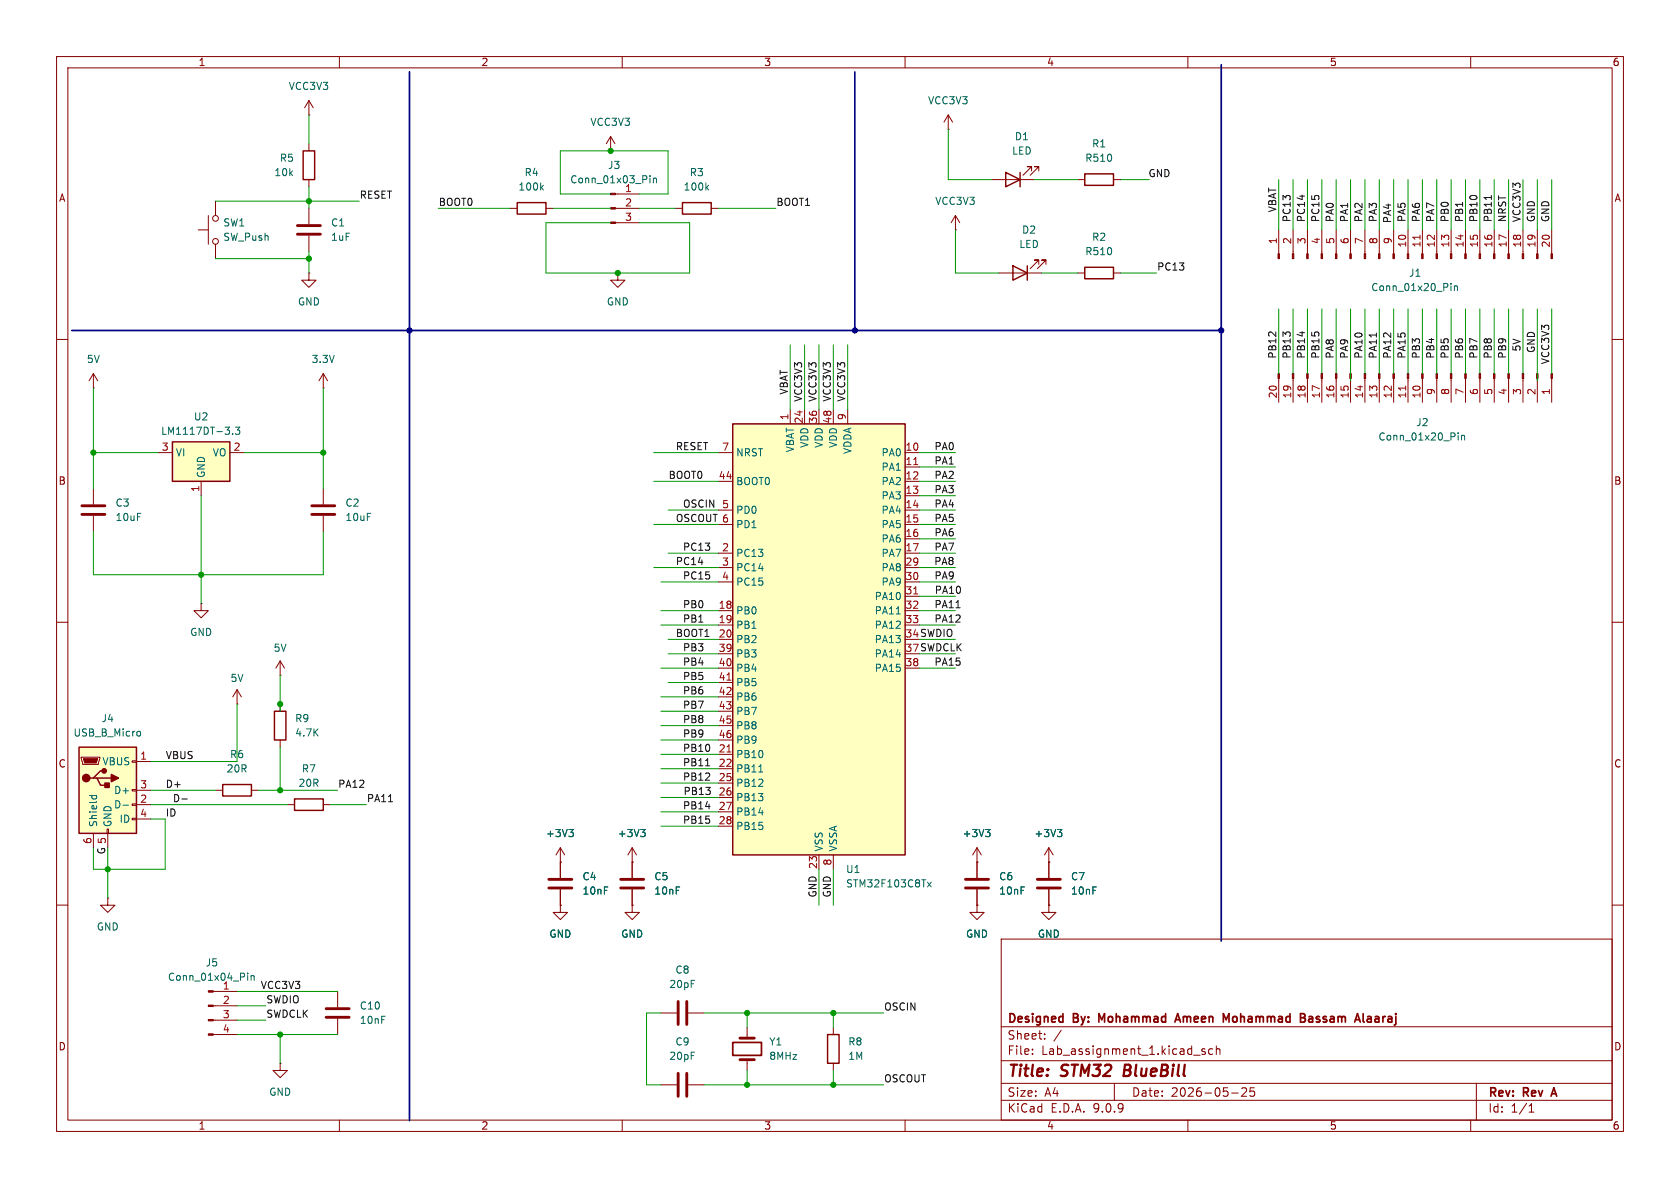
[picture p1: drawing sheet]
<svg xmlns="http://www.w3.org/2000/svg" width="297mm" height="210mm" viewBox="0 0 297 210" stroke-linecap="round" stroke-linejoin="round" font-family="sans-serif">
<g fill="none" stroke="#840000" stroke-width=".18">
<path d="M10 10h277v190h-277zM12 12h273v186h-273zM60 10v2M110 10v2M160 10v2M210 10v2M260 10v2M10 60h2M285 60h2M10 110h2M49.5 119.4h.1M49.5 116.8l-.7 1.3"/>
<path d="M49.5 116.8l.8 1.3M49.5 116.8v2.6M285 110h2M99.1 152.4h.1M99.1 149.9v5.3M99.1 157.2v2.8M99.1 149.9l-.8 1.2M99.1 149.9l.7 1.2M111.8 152.4h.1M111.8 149.9v5.3M111.8 157.2v2.8M111.8 149.9l-.8 1.2"/>
<path d="M111.8 149.9l.7 1.2M172.7 152.4v2.8M172.7 157.2v2.8M10 160h2M59.7 175.3v2.8M99.1 160v1.3h1.2l-1.2 1.3-1.3-1.3h1.3M99.1 160h.1M111.8 160v1.3h1.2l-1.2 1.3-1.3-1.3h1.3M111.8 160h.1M116.8 179.1h2.8M121.7 179.1h2.8M177 166h108v32h-108z"/>
<path d="M285 160h2M59.7 180.1v2.8M60 198v2M110 198v2M160 198v2M177 194.5h108M177 191.5h108M177 187.5h108M177 181.5h108M182.5 186.3v.1M182.5 185.5v.1M184.7 183.6v.1"/>
<path d="M184.7 182.8v.1M187.6 182.1l-1.3 2M197 191.5v3M210 198v2M213 185.5l-.3-.1-.2 .2v.2l.5 .2v.3h-.5M214.4 185.5l-.4-.1-.3 .3v.4l.1 .2h.6M215 185.5l.2-.1 .4 .1 .1 .9M215 184.9v1.5M217.7 193.2h1.2M219.5 192.4l.6-.1 .2 .1 .1 .3-.9 1.1h.9M221.7 192.3h-.7v.7l.2-.1h.5l.1 .3-.1 .5-.2 .1-.5-.1M260 198v2"/>
<path d="M261 191.5v6.5M270.3 196.6h.9M270.3 195.5l.4-.4v1.5"/>
</g>
<g fill="none" stroke="#840000" stroke-width=".3">
<path d="M216.3 179.2l.5 1.1 .5-1.1v1.5M229.9 179.2h.5l.2 .1 .1 .3-.3 .3M229.9 179.9h.5M230.4 179.9a.4 .4 0 0 1 .4 .4 .4 .4 0 0 1-.3 .4h-.6M231.8 179.7l-.4 .1M241 179.2v1.3l.2 .2M242.2 179.7l-.4 .1M194.8 180.3l-.5-1.1v1.5M207.7 180.7l.5-1.5 .5 1.5M207.8 180.3h.8M231.9 180.1h-.3a.29 .29 0 0 0-.3 .3 .29 .29 0 0 0 .3 .3h.3M242.3 180.1h-.4a.29 .29 0 0 0-.2 .3 .29 .29 0 0 0 .2 .3h.4"/>
<path d="M274.3 193.4h.8M274.7 192.3l-.5 1.5"/>
</g>
<path d="M198.9 188.2l-.3 2h.8" fill="none" stroke="#840000" stroke-width=".4"/>
<path d="M97 155.4h4.1M97 157h4.1M109.7 155.4h4.1M109.7 157h4.1M170.7 155.4h4.1M170.7 157h4.1M57.7 178.3h4M57.7 179.8h4M119.9 177v4.1M121.4 177v4.1" fill="none" stroke="#840000" stroke-width=".51"/>
<path d="M100.6 146.6h.8l-.5 .5M101.1 147.1l.3 .3v.3l-.3 .2M113.3 146.6h.8l-.5 .5M113.8 147.1l.3 .3v.3l-.3 .2" fill="none" stroke="#006464" stroke-width=".18"/>
<path d="M14 132.1h10.1v15.2h-10.1z" fill="#ffffc2"/>
<path d="M14 132.1h10.1v15.2h-10.1zM16.5 137.5h.6l.7 1.3h1.2M17.1 137.5h2.6M18.4 136.3h-.6l-1.3 1.2h-.6M52.1 141.2h5v2.1h-5z" fill="none" stroke="#840000" stroke-width=".25"/>
<g fill="none" stroke="#840000" stroke-width=".18">
<path d="M14.4 133.9h3.3v.2l-.3 1h-2.8zM23.4 134.5h.7v.2h-.7zM23.4 139.6h.7v.2h-.7zM24.1 134.6h2.6M24.1 139.7h2.6M41.9 124.5h.1M41.9 121.9l-.8 1.3M41.9 121.9l.8 1.3M41.9 121.9v2.6M16.5 147.3v2.6M18.9 146.6h.3v.7h-.3zM19 158.8v1.2h1.3l-1.3 1.3-1.2-1.3h1.2"/>
<path d="M19 158.8h.1M19 147.3v2.6M23.4 142.1h.7v.3h-.7zM23.4 144.7h.7v.2h-.7zM24.1 142.2h2.6M24.1 144.8h2.6M50.8 142.2h1.3M57.1 142.2h1.3M37.7 175.3h4.2M37.7 177.8h4.2M37.7 180.3h4.2M37.7 182.9h4.2"/>
<path d="M116.8 191.8h2.8M121.7 191.8h2.8"/>
</g>
<g fill="#840000" stroke="#840000" stroke-width=".18">
<path d="M14.7 134.1h2.6l-.3 .8h-2z"/>
<path d="M36.8 175.1h.9v.3h-.9z"/>
<path d="M36.8 177.7h.9v.2h-.9z"/>
<path d="M36.8 180.2h.9v.3h-.9z"/>
<path d="M36.8 182.8h.9v.2h-.9z"/>
</g>
<g fill="#840000" stroke="#840000" stroke-width=".25">
<path d="M18.5 138.4h.8v.8h-.8z"/>
<path d="M19.7 136.9l1.3 .6-1.3 .7z"/>
<circle cx="15.2" cy="137.5" r=".63"/>
<circle cx="18.4" cy="136.3" r=".38"/>
</g>
<path d="M24.4 129.3h.3l.2 .2-.1 .5-.4 .1M15.8 140.6h1.3M16.3 140.6l-.1 .4M17 140.6l.1 .4M21.7 142.3h1M43.8 172v.2M43.8 172.5v.8M44.4 172.5v.8M44.4 172.6l.2-.1h.3v.8" fill="none" stroke="#006464" stroke-width=".18"/>
<path d="M119.9 189.7v4.1M121.4 189.7v4.1" fill="none" stroke="#840000" stroke-width=".51"/>
<path d="M129.5 74.9h30.5v76.2h-30.5z" fill="#ffffc2"/>
<g fill="none" stroke="#840000" stroke-width=".25">
<path d="M53.6 26.7h2v5.1h-2zM91.4 35.8h5.1v2h-5.1zM120.6 35.8h5.1v2h-5.1zM177.8 30.5l2.5 1.3-2.5 1.2zM180.3 30.5v2.5M191.8 30.7h5v2.1h-5zM179.1 47l2.5 1.3-2.5 1.2zM181.6 47v2.5M191.8 47.2h5v2.1h-5zM129.5 74.9h30.5v76.2h-30.5zM39.4 138.7h5v2h-5zM48.5 125.7h2v5.1h-2z"/>
<path d="M146.3 182.9h2v5.1h-2z"/>
</g>
<g fill="none" stroke="#840000" stroke-width=".18">
<path d="M54.6 17.8v2.5M54.6 17.8l-.8 1.3M54.6 17.8l.8 1.3M36.8 38.1v5.1M38.1 35.6v2.5M54.6 20.3h.1M54.6 25.4v1.3M54.6 31.8v1.2M90.2 36.8h1.2M96.5 36.8h1.3M107.9 26.7h.1M107.9 24.1l-.7 1.3"/>
<path d="M107.9 24.1l.8 1.3M107.9 24.1v2.6M108.8 34.3h4.2M108.8 36.8h4.2M108.8 39.4h4.2M119.4 36.8h1.2M125.7 36.8h1.3M167.6 22.9h.1M167.6 20.3l-.7 1.3M167.6 20.3l.8 1.3M167.6 20.3v2.6M168.9 38.1l-.8 1.3"/>
<path d="M168.9 38.1l.8 1.3M168.9 38.1v2.5M175.3 31.8h7.6M182.4 30.2v-.7h-.8h.8l-1.6 1.5M183.6 30.2v-.7h-.7h.7l-1.5 1.5M190.5 31.8h1.3M196.8 31.8h1.3M35.1 40.6h1.7M38.1 43.2v2.5M109.2 48.3v1.2h1.3l-1.3 1.3-1.3-1.3h1.3M109.2 48.3h.1M168.9 40.6h.1"/>
<path d="M176.5 48.3h7.6M183.6 46.7v-.7h-.7h.7l-1.5 1.5M184.9 46.7v-.7h-.8h.8l-1.5 1.5M190.5 48.3h1.3M196.8 48.3h1.3M226.1 40.6v4.3M228.6 40.6v4.3M231.1 40.6v4.3M233.7 40.6v4.3M236.2 40.6v4.3M238.8 40.6v4.3M241.3 40.6v4.3"/>
<path d="M243.8 40.6v4.3M246.4 40.6v4.3M248.9 40.6v4.3M251.5 40.6v4.3M254 40.6v4.3M256.5 40.6v4.3M259.1 40.6v4.3M261.6 40.6v4.3M264.2 40.6v4.3M266.7 40.6v4.3M269.2 40.6v4.3M271.8 40.6v4.3"/>
<path d="M274.3 40.6v4.3M139.7 72.4v2.5M142.2 72.4v2.5M144.8 72.4v2.5M147.3 72.4v2.5M149.9 72.4v2.5M226.1 66.9v4.2M228.6 66.9v4.2M231.1 66.9v4.2M233.7 66.9v4.2M236.2 66.9v4.2M238.8 66.9v4.2"/>
<path d="M241.3 66.9v4.2M243.8 66.9v4.2M246.4 66.9v4.2M248.9 66.9v4.2M251.5 66.9v4.2M254 66.9v4.2M256.5 66.9v4.2M259.1 66.9v4.2M261.6 66.9v4.2M264.2 66.9v4.2M266.7 66.9v4.2M269.2 66.9v4.2"/>
<path d="M271.8 66.9v4.2M274.3 66.9v4.2M127 80h2.5M127 85.1h2.5M127 90.2h2.5M127 92.7h2.5M127 97.8h2.5M160 80h2.6M160 85.1h2.6M160 90.2h2.6M160 92.7h2.6M160 97.8h2.6"/>
<path d="M160 82.6h2.6M160 87.6h2.6M160 95.3h2.6M35.6 106.7v1.3h1.2l-1.2 1.2-1.3-1.2h1.3M35.6 106.7h.1M127 100.3h2.5M127 102.9h2.5M127 108h2.5M127 110.5h2.5M127 113h2.5M127 115.6h2.5M127 118.1h2.5"/>
<path d="M160 100.3h2.6M160 102.9h2.6M160 108h2.6M160 110.5h2.6M160 118.1h2.6M160 105.4h2.6M38.1 139.7h1.3M44.4 139.7h1.3M49.5 124.5v1.2M49.5 130.8v1.3M127 120.7h2.5M127 123.2h2.5"/>
<path d="M127 125.7h2.5M127 128.3h2.5M127 130.8h2.5M127 133.4h2.5M127 135.9h2.5M127 138.4h2.5M127 141h2.5M127 143.5h2.5M127 146.1h2.5M144.8 151.1v2.6M147.3 151.1v2.6M172.7 152.4h.1"/>
<path d="M172.7 149.9l-.7 1.2M172.7 149.9l.8 1.2M172.7 149.9v2.5M185.4 152.4h.1M185.4 149.9l-.7 1.2M185.4 149.9l.8 1.2M185.4 149.9v5.3M185.4 157.2v2.8M172.7 160v1.3h1.3l-1.3 1.3-1.3-1.3h1.3M172.7 160h.1M185.4 160v1.3h1.3l-1.3 1.3-1.3-1.3h1.3M185.4 160h.1"/>
<path d="M49.5 188v1.2h1.3l-1.3 1.3-1.2-1.3h1.2M49.5 188h.1M132.1 181.6v1.9M132.1 187.3v1.9M147.3 181.6v1.3M147.3 188v1.2"/>
<circle cx="38.1" cy="38.6" r=".51"/>
<circle cx="38.1" cy="42.7" r=".51"/>
</g>
<path d="M251 41.6v.7M248.5 68.2v.8M161.5 82.1h.8M161.5 105h.8M128.5 120.2h.7M128.5 132.9h.7" fill="none" stroke="#a90000" stroke-width=".18"/>
<g fill="none" stroke="#006464" stroke-width=".18">
<path d="M95.7 33.1l.4 .5M96.1 32.8l-.5 .4M114.9 31.1v.1M114.9 31.5v.8M115.5 31.5v.8M115.5 31.6l.2-.1h.3l.1 .8M124.9 33.1l.4 .5M125.3 32.8l-.5 .4M256.5 50.1v.1M256.5 50.5v.9M257.1 50.5v.9M257.1 50.7l.2-.2 .3 .1 .1 .8"/>
<path d="M257.8 76.5v.1M257.8 76.9v.9M258.4 76.9v.9M258.4 77.1l.2-.2 .3 .1v.8M158.4 108.5h.8M134.1 136.5h.8M164 155.9l.6 .9M164.6 155.9l-.6 .9M174.2 146.6h.8l-.4 .5M174.8 147.1l.2 .3v.3l-.2 .2M186.9 146.6h.8l-.4 .5M187.5 147.1l.2 .3v.3l-.2 .2"/>
</g>
<path d="M183.4 155.4h4.1M183.4 157h4.1M130.8 183.5h2.5M130.8 187.3h2.5" fill="none" stroke="#840000" stroke-width=".51"/>
<path d="M129.5 184.3h5.1v2.3h-5.1z" fill="none" stroke="#840000" stroke-width=".3"/>
<g fill="#840000" stroke="#840000" stroke-width=".18">
<path d="M274.2 66h.2v.9h-.2z"/>
<path d="M271.7 66h.2v.9h-.2z"/>
<path d="M269.1 66h.3v.9h-.3z"/>
<path d="M266.6 66h.2v.9h-.2z"/>
<path d="M264 66h.3v.9h-.3z"/>
<path d="M261.5 66h.2v.9h-.2z"/>
<path d="M259 66h.2v.9h-.2z"/>
<path d="M256.4 66h.3v.9h-.3z"/>
<path d="M253.9 66h.2v.9h-.2z"/>
<path d="M251.3 66h.3v.9h-.3z"/>
<path d="M248.8 66h.2v.9h-.2z"/>
<path d="M246.3 66h.2v.9h-.2z"/>
<path d="M243.7 66h.3v.9h-.3z"/>
<path d="M241.2 66h.2v.9h-.2z"/>
<path d="M238.6 66h.3v.9h-.3z"/>
<path d="M236.1 66h.2v.9h-.2z"/>
<path d="M233.6 66h.2v.9h-.2z"/>
<path d="M231 66h.3v.9h-.3z"/>
<path d="M228.5 66h.2v.9h-.2z"/>
<path d="M225.9 66h.3v.9h-.3z"/>
<path d="M225.9 44.9h.3v.8h-.3z"/>
<path d="M228.5 44.9h.2v.8h-.2z"/>
<path d="M231 44.9h.3v.8h-.3z"/>
<path d="M233.6 44.9h.2v.8h-.2z"/>
<path d="M236.1 44.9h.2v.8h-.2z"/>
<path d="M238.6 44.9h.3v.8h-.3z"/>
<path d="M241.2 44.9h.2v.8h-.2z"/>
<path d="M243.7 44.9h.3v.8h-.3z"/>
<path d="M246.3 44.9h.2v.8h-.2z"/>
<path d="M248.8 44.9h.2v.8h-.2z"/>
<path d="M251.3 44.9h.3v.8h-.3z"/>
<path d="M253.9 44.9h.2v.8h-.2z"/>
<path d="M256.4 44.9h.3v.8h-.3z"/>
<path d="M259 44.9h.2v.8h-.2z"/>
<path d="M261.5 44.9h.2v.8h-.2z"/>
<path d="M264 44.9h.3v.8h-.3z"/>
<path d="M266.6 44.9h.2v.8h-.2z"/>
<path d="M269.1 44.9h.3v.8h-.3z"/>
<path d="M271.7 44.9h.2v.8h-.2z"/>
<path d="M274.2 44.9h.2v.8h-.2z"/>
<path d="M107.9 34.2h.9v.2h-.9z"/>
<path d="M107.9 36.7h.9v.3h-.9z"/>
<path d="M107.9 39.2h.9v.3h-.9z"/>
</g>
<path d="M30.5 78.1h10.1v7h-10.1z" fill="#ffffc2"/>
<path d="M30.5 78.1h10.1v7h-10.1z" fill="none" stroke="#840000" stroke-width=".25"/>
<g fill="none" stroke="#840000" stroke-width=".18">
<path d="M54.6 36.8v2.8M54.6 48.3v1.2h1.3l-1.3 1.3-1.3-1.3h1.3M54.6 48.3h.1M54.6 41.7v2.8M16.5 68.6h.1M16.5 66l-.8 1.3M16.5 66l.8 1.3M16.5 66v2.6M57.1 68.6h.1M57.1 66l-.7 1.3M57.1 66l.8 1.3M57.1 66v2.6"/>
<path d="M16.5 86.4v2.8M16.5 91.2v2.8M27.9 80h2.6M35.6 85.1v2.5M40.6 80h2.6M57.1 86.4v2.8M57.1 91.2v2.8M99.1 152.4h.1M99.1 152.4v2.8M99.1 157.2v2.8M111.8 152.4h.1M111.8 152.4v2.8"/>
<path d="M111.8 157.2v2.8M172.7 152.4h.1M172.7 152.4v2.8M172.7 157.2v2.8M185.4 152.4h.1M185.4 152.4v2.8M185.4 157.2v2.8M99.1 160h.1M111.8 160h.1M172.7 160h.1M185.4 160h.1"/>
</g>
<path d="M41.1 76.7v.1M41.6 75.5h.8l-.4 .5 .3 .1v.6l-.1 .1-.6-.1M100.6 146.6h.8l-.5 .5M101.1 147.1l.3 .3v.3l-.3 .2M113.3 146.6h.8l-.5 .5M113.8 147.1l.3 .3v.3l-.3 .2M174.2 146.6h.8l-.4 .5M174.8 147.1l.2 .3v.3l-.2 .2M186.9 146.6h.8l-.4 .5M187.5 147.1l.2 .3v.3l-.2 .2" fill="none" stroke="#006464" stroke-width=".18"/>
<path d="M52.6 39.9h4M52.6 41.4h4M14.5 89.4h4M14.5 90.9h4M55.1 89.4h4.1M55.1 90.9h4.1" fill="none" stroke="#840000" stroke-width=".51"/>
<path d="M263.6 34.6v.7M243.3 58.9v.7M169 107.4h.7M124.7 135.4h.8M32.2 141.2h.9M68.7 141.7h.7" fill="none" stroke="#0f0f0f" stroke-width=".18"/>
<path d="M72.4 12.7v185.4M151.1 12.7v45.7M215.9 11.4v155M12.7 58.4h203.2" fill="none" stroke="#000084" stroke-width=".3"/>
<g fill="none" stroke="#009600" stroke-width=".18">
<path d="M38.1 35.6h25.4M54.6 20.3v5.1M54.6 33v3.8M77.5 36.8h12.7M97.8 36.8h10.1M107.9 39.4h-11.4v8.9h25.4v-8.9h-8.9M107.9 34.3h-8.8v-7.6h19v7.6h-5.1M113 36.8h6.4M127 36.8h10.2M167.6 22.9v8.9h7.7M182.9 31.8h7.6M198.1 31.8h5.1"/>
<path d="M226.1 31.8v8.8M228.6 31.8v8.8M231.1 31.8v8.8M233.7 31.8v8.8M236.2 31.8v8.8M238.8 31.8v8.8M241.3 31.8v8.8M243.8 31.8v8.8M246.4 31.8v8.8M248.9 31.8v8.8M251.5 31.8v8.8M254 31.8v8.8"/>
<path d="M256.5 31.8v8.8M259.1 31.8v8.8M261.6 31.8v8.8M264.2 31.8v8.8M266.7 31.8v8.8M269.2 31.8v8.8M271.8 31.8v8.8M274.3 31.8v8.8M38.1 45.7h16.5M54.6 44.5v3.8M168.9 40.6v7.7h7.6M184.1 48.3h6.4"/>
<path d="M198.1 48.3h6.4M226.1 54.6v11.4M228.6 54.6v11.4M231.1 54.6v11.4M233.7 54.6v11.4M236.2 54.6v11.4M238.8 54.6v12.7M241.3 54.6v11.4M243.8 54.6v11.4M246.4 54.6v11.4M248.9 54.6v11.4M251.5 54.6v11.4"/>
<path d="M254 54.6v11.4M256.5 54.6v11.4M259.1 54.6v11.4M261.6 54.6v11.4M264.2 54.6v11.4M266.7 54.6v11.4M269.2 54.6v11.4M271.8 54.6v12.7M274.3 54.6v11.4M16.5 68.6v17.8M57.1 68.6v17.8M139.7 61v11.4"/>
<path d="M142.2 61v11.4M144.8 61v11.4M147.3 61v11.4M149.9 61v11.4M16.5 80h11.4M16.5 94v7.6h40.6v-7.6M35.6 87.6v19.1M43.2 80h13.9M115.6 80h11.4M115.6 85.1h11.4M115.6 92.7h11.4M118.1 90.2h8.9"/>
<path d="M118.1 97.8h8.9M162.6 82.6h6.3M162.6 80h6.3M162.6 87.6h6.3M162.6 85.1h6.3M162.6 90.2h6.3M162.6 92.7h6.3M162.6 97.8h6.3M162.6 95.3h6.3M49.5 119.4v6.3M115.6 100.3h11.4M116.8 108h10.2"/>
<path d="M116.8 102.9h10.2M116.8 110.5h10.2M116.8 118.1h10.2M118.1 113h8.9M118.1 115.6h8.9M162.6 108h6.3M162.6 102.9h6.3M162.6 100.3h6.3M162.6 105.4h6.3M162.6 110.5h6.3M162.6 113h6.3M162.6 115.6h6.3"/>
<path d="M162.6 118.1h6.3M26.7 139.7h11.4M41.9 124.5v10.1h-15.2M45.7 139.7h14M49.5 132.1v7.6M116.8 138.4h10.2M116.8 133.4h10.2M116.8 135.9h10.2M116.8 130.8h10.2M116.8 125.7h10.2M116.8 128.3h10.2M116.8 123.2h10.2"/>
<path d="M118.1 120.7h8.9M19 149.9v8.9M26.7 142.2h24.1M26.7 144.8h2.5v8.9h-12.7v-3.8M58.4 142.2h6.4M116.8 143.5h10.2M116.8 146.1h10.2M116.8 141h10.2M144.8 153.7v6.3M147.3 153.7v6.3M41.9 177.8h5.1M41.9 175.3h17.8"/>
<path d="M116.8 179.1h-2.5v12.7h2.5M124.5 179.1h31.7M132.1 179.1v2.5M147.3 179.1v2.5M41.9 182.9h17.8M41.9 180.3h5.1M49.5 182.9v5.1M124.5 191.8h31.7M132.1 189.2v2.6M147.3 189.2v2.6"/>
</g>
<g fill="#009600" stroke="#009600" stroke-width=".18">
<circle cx="147.3" cy="191.8" r=".46"/>
<circle cx="132.1" cy="179.1" r=".46"/>
<circle cx="132.1" cy="191.8" r=".46"/>
<circle cx="147.3" cy="179.1" r=".46"/>
<circle cx="49.5" cy="182.9" r=".46"/>
<circle cx="19" cy="153.7" r=".46"/>
<circle cx="49.5" cy="124.5" r=".46"/>
<circle cx="49.5" cy="139.7" r=".46"/>
<circle cx="54.6" cy="35.6" r=".46"/>
<circle cx="107.9" cy="26.7" r=".46"/>
<circle cx="109.2" cy="48.3" r=".46"/>
<circle cx="16.5" cy="80" r=".46"/>
<circle cx="57.1" cy="80" r=".46"/>
<circle cx="35.6" cy="101.6" r=".46"/>
<circle cx="54.6" cy="45.7" r=".46"/>
</g>
<g fill="#000084" stroke="#000084" stroke-width=".18">
<circle cx="215.9" cy="58.4" r=".46"/>
<circle cx="151.1" cy="58.4" r=".46"/>
<circle cx="72.4" cy="58.4" r=".46"/>
</g>
<g font-size="2.8" fill="#840000">
<text x="178" y="190.9">Title:</text>
<text x="187.7" y="190.9">STM32</text>
<text x="199.5" y="190.9">BlueBill</text>
</g>
<g font-size="2.1" fill="#840000">
<text x="178" y="184">Sheet:</text>
<text x="178" y="181.2">Designed</text>
<text x="189.8" y="181.2">By:</text>
<text x="194.9" y="181.2">Mohammad</text>
<text x="209.2" y="181.2">Ameen</text>
<text x="218.1" y="181.2">Mohammad</text>
<text x="232.4" y="181.2">Bassam</text>
<text x="242.7" y="181.2">Alaaraj</text>
<text x="178" y="186.7">File:</text>
<text x="184.1" y="186.7">Lab_assignment_1.kicad_sch</text>
<text x="178" y="196.9">KiCad</text>
<text x="178" y="194.1">Size:</text>
<text x="184.7" y="194.1">A4</text>
<text x="185.7" y="196.9">E.D.A.</text>
<text x="193.3" y="196.9">9.0.9</text>
<text x="200" y="194.1">Date:</text>
<text x="207" y="194.1">2026-05-25</text>
<text x="263" y="194.3">Rev:</text>
<text x="263" y="196.9">Id:</text>
<text x="267.1" y="196.9">1/1</text>
<text x="269.4" y="194.3">Rev</text>
<text x="275.1" y="194.3">A</text>
</g>
<g font-size="1.8" fill="#840000">
<text x="35" y="11.9">1</text>
<text x="85" y="11.9">2</text>
<text x="135" y="11.9">3</text>
<text x="185" y="11.9">4</text>
<text x="235" y="11.9">5</text>
<text x="285" y="11.9">6</text>
<text x="10.3" y="35.9">A</text>
<text x="285.3" y="35.9">A</text>
<text x="10.3" y="85.9">B</text>
<text x="285.3" y="85.9">B</text>
<text x="10.3" y="135.9">C</text>
<text x="285.3" y="135.9">C</text>
<text x="10.3" y="185.9">D</text>
<text x="285.3" y="185.9">D</text>
<text x="35" y="199.9">1</text>
<text x="85" y="199.9">2</text>
<text x="135" y="199.9">3</text>
<text x="185" y="199.9">4</text>
<text x="235" y="199.9">5</text>
<text x="285" y="199.9">6</text>
</g>
<g font-size="1.8" fill="#006464">
<text x="50.9" y="16.1">VCC3V3</text>
<text x="104.3" y="22.5">VCC3V3</text>
<text x="164" y="18.6">VCC3V3</text>
<text x="49.4" y="28.8">R5</text>
<text x="178.8" y="27.5">LED</text>
<text x="179.3" y="25">D1</text>
<text x="191.8" y="28.8">R510</text>
<text x="193" y="26.3">R1</text>
<text x="48.4" y="31.3">10k</text>
<text x="91.6" y="33.9">100k</text>
<text x="92.6" y="31.3">R4</text>
<text x="100.7" y="32.6">Conn_01x03_Pin</text>
<text x="107.4" y="30.1">J3</text>
<text x="110.4" y="34">1</text>
<text x="120.8" y="33.9">100k</text>
<text x="121.8" y="31.3">R3</text>
<text x="39.4" y="40.2">SW1</text>
<text x="58.4" y="40.2">C1</text>
<text x="165.2" y="36.4">VCC3V3</text>
<text x="180.6" y="41.5">D2</text>
<text x="39.4" y="42.8">SW_Push</text>
<text x="58.4" y="42.8">1uF</text>
<text x="180.1" y="44">LED</text>
<text x="191.8" y="45.3">R510</text>
<text x="193" y="42.8">R2</text>
<text x="242.3" y="51.7">Conn_01x20_Pin</text>
<text x="249" y="49.1">J1</text>
<text x="52.6" y="54.2">GND</text>
<text x="107.2" y="54.2">GND</text>
<text x="15.3" y="64.4">5V</text>
<text x="55" y="64.4">3.3V</text>
<text x="28.4" y="77.1">LM1117DT-3.3</text>
<text x="34.2" y="74.5">U2</text>
<text x="250.3" y="75.5">J2</text>
<text x="31" y="80.9">VI</text>
<text x="37.5" y="80.9">VO</text>
<text x="130" y="80.9">NRST</text>
<text x="140.6" y="80.1" transform="rotate(-90 140.6 80.1)">VBAT</text>
<text x="143.1" y="79.3" transform="rotate(-90 143.1 79.3)">VDD</text>
<text x="145.6" y="79.3" transform="rotate(-90 145.6 79.3)">VDD</text>
<text x="148.2" y="79.3" transform="rotate(-90 148.2 79.3)">VDD</text>
<text x="150.7" y="80.4" transform="rotate(-90 150.7 80.4)">VDDA</text>
<text x="155.7" y="80.9">PA0</text>
<text x="155.7" y="83.4">PA1</text>
<text x="243.6" y="78.1">Conn_01x20_Pin</text>
<text x="20.3" y="89.8">C3</text>
<text x="36.4" y="84.6" transform="rotate(-90 36.4 84.6)">GND</text>
<text x="61" y="89.8">C2</text>
<text x="130" y="86">BOOT0</text>
<text x="155.7" y="86">PA2</text>
<text x="155.7" y="88.5">PA3</text>
<text x="20.3" y="92.3">10uF</text>
<text x="61" y="92.3">10uF</text>
<text x="130" y="91">PD0</text>
<text x="130" y="93.6">PD1</text>
<text x="155.7" y="91">PA4</text>
<text x="155.7" y="93.6">PA5</text>
<text x="130" y="98.7">PC13</text>
<text x="130" y="101.2">PC14</text>
<text x="155.7" y="96.1">PA6</text>
<text x="155.7" y="98.7">PA7</text>
<text x="155.7" y="101.2">PA8</text>
<text x="130" y="103.7">PC15</text>
<text x="154.5" y="106.3">PA10</text>
<text x="155.7" y="103.7">PA9</text>
<text x="33.5" y="112.6">GND</text>
<text x="130" y="108.8">PB0</text>
<text x="130" y="111.4">PB1</text>
<text x="130" y="113.9">PB2</text>
<text x="154.5" y="108.8">PA11</text>
<text x="154.5" y="111.4">PA12</text>
<text x="154.5" y="113.9">PA13</text>
<text x="48.3" y="115.4">5V</text>
<text x="130" y="116.4">PB3</text>
<text x="130" y="119">PB4</text>
<text x="154.5" y="116.4">PA14</text>
<text x="154.5" y="119">PA15</text>
<text x="40.7" y="120.8">5V</text>
<text x="130" y="121.5">PB5</text>
<text x="130" y="124.1">PB6</text>
<text x="12.9" y="130.4">USB_B_Micro</text>
<text x="17.9" y="127.9">J4</text>
<text x="52.1" y="127.9">R9</text>
<text x="52.1" y="130.4">4.7K</text>
<text x="130" y="126.6">PB7</text>
<text x="130" y="129.1">PB8</text>
<text x="130" y="131.7">PB9</text>
<text x="18" y="135.5">VBUS</text>
<text x="40" y="136.8">20R</text>
<text x="40.6" y="134.2">R6</text>
<text x="53.3" y="136.8">R7</text>
<text x="130" y="134.2">PB10</text>
<text x="130" y="136.8">PB11</text>
<text x="20.1" y="140.6">D+</text>
<text x="20.1" y="143.1">D-</text>
<text x="52.7" y="139.3">20R</text>
<text x="130" y="139.3">PB12</text>
<text x="130" y="141.8">PB13</text>
<text x="17.4" y="146.3" transform="rotate(-90 17.4 146.3)">Shield</text>
<text x="19.9" y="146.3" transform="rotate(-90 19.9 146.3)">GND</text>
<text x="21" y="145.6">ID</text>
<text x="96.4" y="148.2">+3V3</text>
<text x="109.1" y="148.2">+3V3</text>
<text x="130" y="144.4">PB14</text>
<text x="130" y="146.9">PB15</text>
<text x="170.1" y="148.2">+3V3</text>
<text x="182.8" y="148.2">+3V3</text>
<text x="102.9" y="155.8">C4</text>
<text x="115.6" y="155.8">C5</text>
<text x="145.6" y="150.6" transform="rotate(-90 145.6 150.6)">VSS</text>
<text x="148.2" y="150.6" transform="rotate(-90 148.2 150.6)">VSSA</text>
<text x="149.5" y="154.5">U1</text>
<text x="176.5" y="155.8">C6</text>
<text x="189.2" y="155.8">C7</text>
<text x="102.9" y="158.3">10nF</text>
<text x="115.6" y="158.3">10nF</text>
<text x="149.5" y="157.1">STM32F103C8Tx</text>
<text x="176.5" y="158.3">10nF</text>
<text x="189.2" y="158.3">10nF</text>
<text x="17" y="164.7">GND</text>
<text x="97" y="166">GND</text>
<text x="109.7" y="166">GND</text>
<text x="170.7" y="166">GND</text>
<text x="183.4" y="166">GND</text>
<text x="29.6" y="173.6">Conn_01x04_Pin</text>
<text x="36.3" y="171">J5</text>
<text x="119.3" y="172.3">C8</text>
<text x="39.3" y="175">1</text>
<text x="63.5" y="178.7">C10</text>
<text x="118.2" y="174.9">20pF</text>
<text x="63.5" y="181.2">10nF</text>
<text x="119.3" y="185">C9</text>
<text x="135.9" y="185">Y1</text>
<text x="149.9" y="185">R8</text>
<text x="118.2" y="187.6">20pF</text>
<text x="135.9" y="187.6">8MHz</text>
<text x="149.9" y="187.6">1M</text>
<text x="47.5" y="193.9">GND</text>
</g>
<g font-size="1.8" fill="#0f0f0f">
<text x="63.5" y="35.2">RESET</text>
<text x="202.9" y="31.4">GND</text>
<text x="77.5" y="36.5">BOOT0</text>
<text x="137.2" y="36.5">BOOT1</text>
<text x="225.7" y="37.6" transform="rotate(-90 225.7 37.6)">VBAT</text>
<text x="228.3" y="39.4" transform="rotate(-90 228.3 39.4)">PC13</text>
<text x="230.8" y="39.4" transform="rotate(-90 230.8 39.4)">PC14</text>
<text x="233.3" y="39.4" transform="rotate(-90 233.3 39.4)">PC15</text>
<text x="235.9" y="39.4" transform="rotate(-90 235.9 39.4)">PA0</text>
<text x="238.4" y="39.4" transform="rotate(-90 238.4 39.4)">PA1</text>
<text x="241" y="39.4" transform="rotate(-90 241 39.4)">PA2</text>
<text x="243.5" y="39.4" transform="rotate(-90 243.5 39.4)">PA3</text>
<text x="246" y="39.5" transform="rotate(-90 246 39.5)">PA4</text>
<text x="248.6" y="39.4" transform="rotate(-90 248.6 39.4)">PA5</text>
<text x="251.1" y="39.4" transform="rotate(-90 251.1 39.4)">PA6</text>
<text x="253.7" y="39.4" transform="rotate(-90 253.7 39.4)">PA7</text>
<text x="256.2" y="39.4" transform="rotate(-90 256.2 39.4)">PB0</text>
<text x="258.7" y="39.4" transform="rotate(-90 258.7 39.4)">PB1</text>
<text x="261.3" y="39.4" transform="rotate(-90 261.3 39.4)">PB10</text>
<text x="263.8" y="39.4" transform="rotate(-90 263.8 39.4)">PB11</text>
<text x="266.4" y="39.4" transform="rotate(-90 266.4 39.4)">NRST</text>
<text x="268.9" y="39.4" transform="rotate(-90 268.9 39.4)">VCC3V3</text>
<text x="271.4" y="39.4" transform="rotate(-90 271.4 39.4)">GND</text>
<text x="274" y="39.4" transform="rotate(-90 274 39.4)">GND</text>
<text x="204.5" y="47.9">PC13</text>
<text x="225.7" y="63.5" transform="rotate(-90 225.7 63.5)">PB12</text>
<text x="228.3" y="63.5" transform="rotate(-90 228.3 63.5)">PB13</text>
<text x="230.8" y="63.5" transform="rotate(-90 230.8 63.5)">PB14</text>
<text x="233.3" y="63.5" transform="rotate(-90 233.3 63.5)">PB15</text>
<text x="235.9" y="63.5" transform="rotate(-90 235.9 63.5)">PA8</text>
<text x="238.4" y="63.5" transform="rotate(-90 238.4 63.5)">PA9</text>
<text x="241" y="63.5" transform="rotate(-90 241 63.5)">PA10</text>
<text x="243.5" y="63.5" transform="rotate(-90 243.5 63.5)">PA11</text>
<text x="246" y="63.5" transform="rotate(-90 246 63.5)">PA12</text>
<text x="248.6" y="63.5" transform="rotate(-90 248.6 63.5)">PA15</text>
<text x="251.1" y="63.5" transform="rotate(-90 251.1 63.5)">PB3</text>
<text x="253.7" y="63.5" transform="rotate(-90 253.7 63.5)">PB4</text>
<text x="256.2" y="63.5" transform="rotate(-90 256.2 63.5)">PB5</text>
<text x="258.7" y="63.5" transform="rotate(-90 258.7 63.5)">PB6</text>
<text x="261.3" y="63.5" transform="rotate(-90 261.3 63.5)">PB7</text>
<text x="263.8" y="63.5" transform="rotate(-90 263.8 63.5)">PB8</text>
<text x="266.4" y="63.5" transform="rotate(-90 266.4 63.5)">PB9</text>
<text x="268.9" y="62.2" transform="rotate(-90 268.9 62.2)">5V</text>
<text x="271.4" y="62.5" transform="rotate(-90 271.4 62.5)">GND</text>
<text x="274" y="64.5" transform="rotate(-90 274 64.5)">VCC3V3</text>
<text x="139.4" y="69.9" transform="rotate(-90 139.4 69.9)">VBAT</text>
<text x="141.9" y="71.1" transform="rotate(-90 141.9 71.1)">VCC3V3</text>
<text x="144.4" y="71.1" transform="rotate(-90 144.4 71.1)">VCC3V3</text>
<text x="147" y="71.1" transform="rotate(-90 147 71.1)">VCC3V3</text>
<text x="149.5" y="71.1" transform="rotate(-90 149.5 71.1)">VCC3V3</text>
<text x="119.4" y="79.7">RESET</text>
<text x="165.1" y="82.2">PA1</text>
<text x="165.1" y="79.7">PA0</text>
<text x="118.1" y="84.7">BOOT0</text>
<text x="120.6" y="89.8">OSCIN</text>
<text x="165.1" y="84.7">PA2</text>
<text x="165.1" y="87.3">PA3</text>
<text x="165.1" y="89.8">PA4</text>
<text x="119.4" y="92.4">OSCOUT 6</text>
<text x="165.1" y="92.4">PA5</text>
<text x="165.1" y="94.9">PA6</text>
<text x="119.4" y="100">PC14</text>
<text x="120.6" y="97.4">PC13</text>
<text x="165.1" y="100">PA8</text>
<text x="165.1" y="97.4">PA7</text>
<text x="120.6" y="107.6">PB0</text>
<text x="120.6" y="102.5">PC15</text>
<text x="165.1" y="107.6">PA11</text>
<text x="165.1" y="102.5">PA9</text>
<text x="165.2" y="105.1">PA10</text>
<text x="119.4" y="112.7">BOOT1</text>
<text x="120.6" y="110.1">PB1</text>
<text x="160" y="112.8">34 SWDIO</text>
<text x="165.1" y="110.1">PA12</text>
<text x="120.6" y="115.2">PB3</text>
<text x="120.6" y="117.8">PB4</text>
<text x="160" y="115.3">37 SWDCLK</text>
<text x="165.1" y="117.8">PA15</text>
<text x="120.6" y="122.8">PB6</text>
<text x="120.6" y="125.4">PB7</text>
<text x="120.6" y="120.3">PB5</text>
<text x="120.6" y="130.5">PB9</text>
<text x="120.6" y="127.9">PB8</text>
<text x="29.2" y="134.3">VBUS</text>
<text x="120.6" y="133">PB10</text>
<text x="120.6" y="135.5">PB11</text>
<text x="29.2" y="139.4">D+</text>
<text x="30.5" y="141.9">D-</text>
<text x="59.7" y="139.4">PA12</text>
<text x="64.8" y="141.9">PA11</text>
<text x="120.6" y="138.1">PB12</text>
<text x="120.6" y="143.2">PB14</text>
<text x="120.7" y="140.6">PB13</text>
<text x="29.2" y="144.4">ID</text>
<text x="120.6" y="145.7">PB15</text>
<text x="18.7" y="151.1" transform="rotate(-90 18.7 151.1)">G 5</text>
<text x="144.4" y="158.8" transform="rotate(-90 144.4 158.8)">GND 23</text>
<text x="147" y="158.8" transform="rotate(-90 147 158.8)">GND</text>
<text x="46" y="174.9">VCC3V3</text>
<text x="47" y="177.5">SWDIO</text>
<text x="47" y="180">SWDCLK</text>
<text x="156.2" y="178.7">OSCIN</text>
<text x="156.2" y="191.4">OSCOUT</text>
</g>
<g font-size="1.8" fill="#a90000">
<text x="110.4" y="36.6">2</text>
<text x="110.4" y="39.1">3</text>
<text x="225.8" y="43.3" transform="rotate(-90 225.8 43.3)">1</text>
<text x="228.3" y="43.3" transform="rotate(-90 228.3 43.3)">2</text>
<text x="230.9" y="43.3" transform="rotate(-90 230.9 43.3)">3</text>
<text x="233.4" y="43.3" transform="rotate(-90 233.4 43.3)">4</text>
<text x="236" y="43.3" transform="rotate(-90 236 43.3)">5</text>
<text x="238.5" y="43.3" transform="rotate(-90 238.5 43.3)">6</text>
<text x="241" y="43.3" transform="rotate(-90 241 43.3)">7</text>
<text x="243.6" y="43.3" transform="rotate(-90 243.6 43.3)">8</text>
<text x="246.1" y="43.3" transform="rotate(-90 246.1 43.3)">9</text>
<text x="248.7" y="43.9" transform="rotate(-90 248.7 43.9)">10</text>
<text x="251.2" y="43.9" transform="rotate(-90 251.2 43.9)">11</text>
<text x="253.7" y="43.9" transform="rotate(-90 253.7 43.9)">12</text>
<text x="256.3" y="43.9" transform="rotate(-90 256.3 43.9)">13</text>
<text x="258.8" y="43.9" transform="rotate(-90 258.8 43.9)">14</text>
<text x="261.4" y="43.9" transform="rotate(-90 261.4 43.9)">15</text>
<text x="263.9" y="43.9" transform="rotate(-90 263.9 43.9)">16</text>
<text x="266.4" y="43.9" transform="rotate(-90 266.4 43.9)">17</text>
<text x="269" y="43.9" transform="rotate(-90 269 43.9)">18</text>
<text x="271.5" y="43.9" transform="rotate(-90 271.5 43.9)">19</text>
<text x="274.1" y="43.9" transform="rotate(-90 274.1 43.9)">20</text>
<text x="225.8" y="70.5" transform="rotate(-90 225.8 70.5)">20</text>
<text x="228.3" y="70.5" transform="rotate(-90 228.3 70.5)">19</text>
<text x="230.9" y="70.5" transform="rotate(-90 230.9 70.5)">18</text>
<text x="233.4" y="70.5" transform="rotate(-90 233.4 70.5)">17</text>
<text x="236" y="70.5" transform="rotate(-90 236 70.5)">16</text>
<text x="238.5" y="70.5" transform="rotate(-90 238.5 70.5)">15</text>
<text x="241" y="70.5" transform="rotate(-90 241 70.5)">14</text>
<text x="243.6" y="70.5" transform="rotate(-90 243.6 70.5)">13</text>
<text x="246.1" y="70.5" transform="rotate(-90 246.1 70.5)">12</text>
<text x="248.7" y="70.5" transform="rotate(-90 248.7 70.5)">11</text>
<text x="251.2" y="70.5" transform="rotate(-90 251.2 70.5)">10</text>
<text x="253.7" y="69.9" transform="rotate(-90 253.7 69.9)">9</text>
<text x="256.3" y="69.9" transform="rotate(-90 256.3 69.9)">8</text>
<text x="258.8" y="69.9" transform="rotate(-90 258.8 69.9)">7</text>
<text x="261.4" y="69.9" transform="rotate(-90 261.4 69.9)">6</text>
<text x="263.9" y="69.9" transform="rotate(-90 263.9 69.9)">5</text>
<text x="266.4" y="69.9" transform="rotate(-90 266.4 69.9)">4</text>
<text x="269" y="69.9" transform="rotate(-90 269 69.9)">3</text>
<text x="271.5" y="69.9" transform="rotate(-90 271.5 69.9)">2</text>
<text x="274.1" y="69.9" transform="rotate(-90 274.1 69.9)">1</text>
<text x="139.4" y="74.4" transform="rotate(-90 139.4 74.4)">1</text>
<text x="142" y="75" transform="rotate(-90 142 75)">24</text>
<text x="144.5" y="75" transform="rotate(-90 144.5 75)">36</text>
<text x="147.1" y="75" transform="rotate(-90 147.1 75)">48</text>
<text x="149.6" y="74.4" transform="rotate(-90 149.6 74.4)">9</text>
<text x="28.5" y="79.8">3</text>
<text x="41.2" y="79.8">2</text>
<text x="127.6" y="79.8">7</text>
<text x="160" y="79.8">10</text>
<text x="160" y="82.3">11</text>
<text x="35.3" y="87.1" transform="rotate(-90 35.3 87.1)">1</text>
<text x="127" y="84.8">44</text>
<text x="127.6" y="89.9">5</text>
<text x="160" y="84.8">12</text>
<text x="160" y="87.4">13</text>
<text x="160" y="89.9">14</text>
<text x="160" y="92.5">15</text>
<text x="160" y="95">16</text>
<text x="127.6" y="97.5">2</text>
<text x="127.6" y="100.1">3</text>
<text x="160" y="97.5">17</text>
<text x="160" y="100.1">29</text>
<text x="127" y="107.7">18</text>
<text x="127.6" y="102.6">4</text>
<text x="160" y="102.6">30</text>
<text x="160" y="105.2">31</text>
<text x="160" y="107.7">32</text>
<text x="127" y="110.2">19</text>
<text x="127" y="112.8">20</text>
<text x="160" y="110.2">33</text>
<text x="127" y="115.3">39</text>
<text x="127" y="117.9">40</text>
<text x="160" y="117.9">38</text>
<text x="127" y="120.4">41</text>
<text x="127" y="122.9">42</text>
<text x="127" y="125.5">43</text>
<text x="127" y="128">45</text>
<text x="127" y="130.6">46</text>
<text x="24.7" y="134.4">1</text>
<text x="127" y="133.1">21</text>
<text x="127" y="135.6">22</text>
<text x="24.7" y="139.4">3</text>
<text x="24.7" y="142">2</text>
<text x="127" y="138.2">25</text>
<text x="127" y="140.7">26</text>
<text x="127" y="143.3">27</text>
<text x="16.3" y="149.3" transform="rotate(-90 16.3 149.3)">6</text>
<text x="24.7" y="144.5">4</text>
<text x="127" y="145.8">28</text>
<text x="147.1" y="153.1" transform="rotate(-90 147.1 153.1)">8</text>
<text x="39.3" y="177.5">2</text>
<text x="39.3" y="180.1">3</text>
<text x="39.3" y="182.6">4</text>
</g>
</svg>
